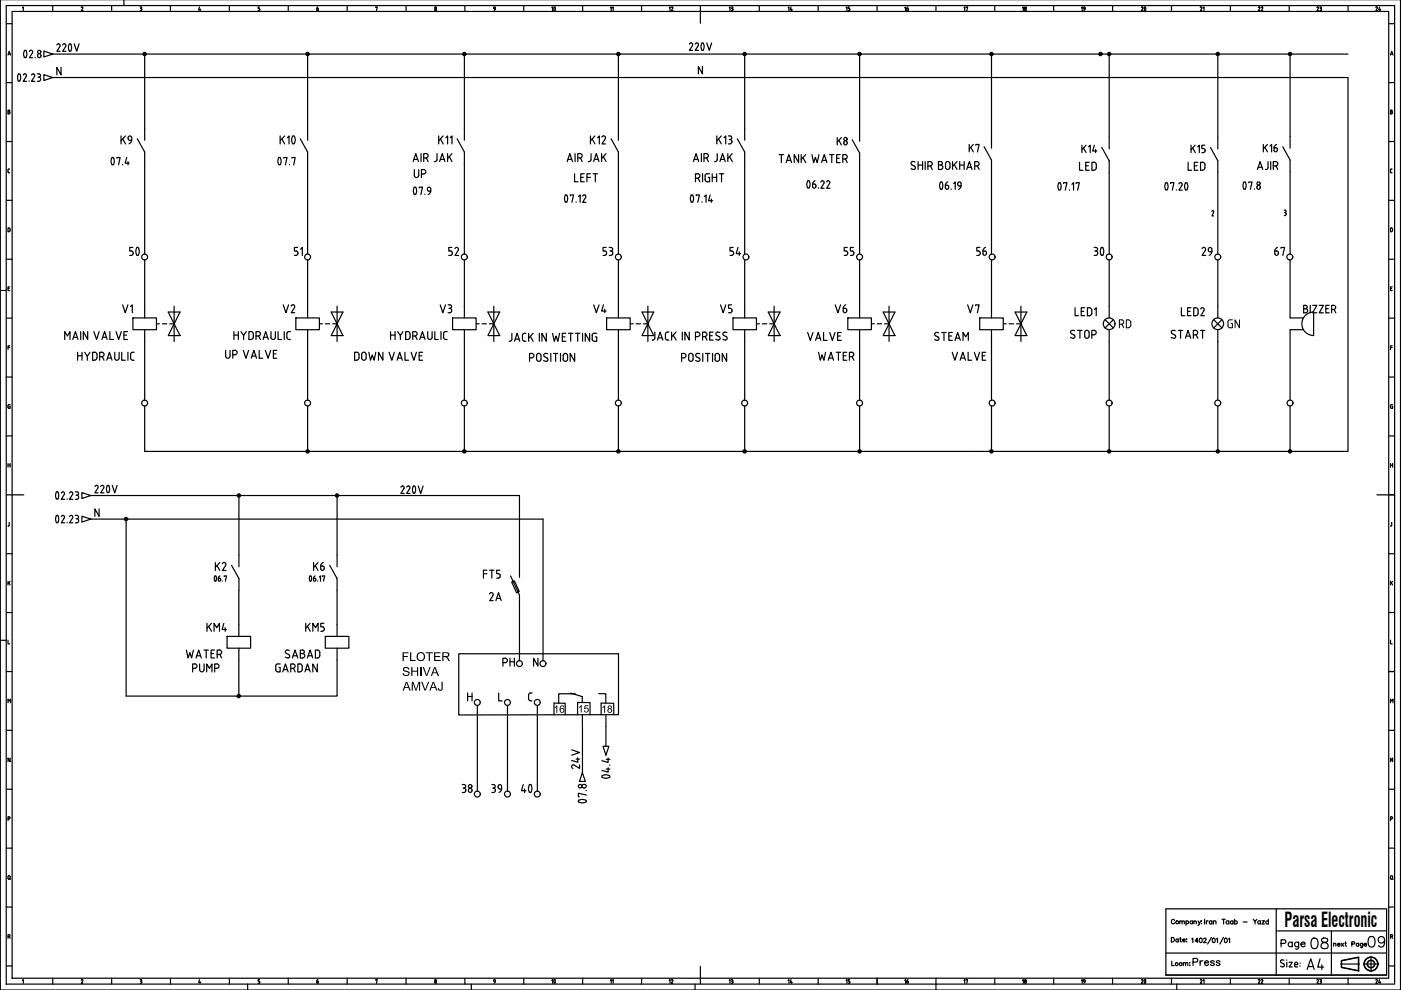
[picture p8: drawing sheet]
<svg xmlns="http://www.w3.org/2000/svg" width="297mm" height="210mm" viewBox="0 0 297 210" stroke-linecap="round" stroke-linejoin="round" font-family="sans-serif">
<!-- layer: 035 -->
<g fill="none" stroke="#000" stroke-width=".25">
<path d="M26.3 -.1v1.3M296.9 -.1v210h-296.8v-210M1.3 5h1.3M1.3 17.5h1.3M1.7 11.7l.3-.8 .2 .8M1.8 11.4h.3M2.6 2.4h291.8v205h-291.8zM4.8 1.6l.1-.1v.8M11.2 1.2v1.2M17.2 1.6l.2-.1h.2l-.4 .8h.4M23.7 1.2v1.2M29.7 1.5h.2"/>
<path d="M29.7 2.3h.2M29.8 1.8h.1M29.9 1.5l.1 .1-.1 .2 .2 .3-.2 .2M36.1 1.2v1.2M42.3 1.5l-.2 .6h.5M42.4 1.9v.4M48.6 1.2v1.2M54.7 2.3h.2M54.9 1.8l.2 .2-.2 .3M55 1.5h-.3v.3h.2M61.1 1.2v1.2M73.6 1.2v1.2"/>
<path d="M79.6 1.6l.4-.1-.2 .8M86.1 1.2v1.2M98.6 1.2v1.2M111 1.2v1.2M123.5 1.2v1.2M136 1.2v1.2M148.5 1.2v1.2M161 1.2v1.2M173.5 1.2v1.2M186 1.2v1.2M198.4 1.2v1.2M210.9 1.2v1.2"/>
<path d="M223.4 1.2v1.2M235.9 1.2v1.2M248.4 1.2v1.2M260.9 1.2v1.2M273.3 1.2v1.2M285.8 1.2v1.2M294.4 5h1.3M294.4 17.5h1.3M294.8 11.7l.3-.8 .2 .8M294.9 11.4h.4M1.3 30h1.3M1.7 36.4l.2 .2"/>
<path d="M1.9 35.8l-.2 .2v.4M1.9 36.6h.1M1.9 35.8h.1M294.4 30h1.3M294.8 36.4l.2 .2M294.8 23.7h.2M295 35.8l-.2 .2v.4M295 36.6h.2M295 35.8h.2M295 23.3l.2 .2-.2 .2 .2 .2v.2h-.4v-.7h.2M1.3 42.5h1.3M1.3 55h1.3"/>
<path d="M1.9 48.3l.2 .3v.4l-.2 .1M1.9 48.3h-.2v.8h.2M294.4 42.5h1.3M294.4 55h1.3M295 48.3l.3 .3-.1 .4-.2 .1M295 48.3h-.2v.8h.2M.1 61.6h1.2M1.3 67.5h1.3M1.3 79.9h1.3M1.7 61.2h.3M1.7 73.7h.4M2.1 60.8h-.4v.8h.4"/>
<path d="M2.1 73.3h-.4v.8M294.4 67.5h1.3M294.4 79.9h1.3M294.8 61.2h.3M294.8 73.7h.4M295.2 60.8h-.4v.8h.4M295.2 73.3h-.4v.8M1.3 92.4h1.3M294.4 92.4h1.3M294.8 98.3v.8M294.8 98.6h.5M295 85.8h-.1l-.1 .5 .2 .3"/>
<path d="M295 85.8h.3M295.1 86.1h.2v.5h-.3M295.3 98.3v.8M1.3 104.9h1.3M1.3 117.4h1.3M1.7 111.5h.1M2 110.8v.6l-.2 .1M294.4 104.9h1.3M294.4 117.4h1.3M294.8 111.5h.1M295.1 110.8v.6l-.2 .1M.1 135.8h1.2"/>
<path d="M1.3 129.9h1.3M1.7 135.7v.8h.4M294.4 129.9h1.3M294.8 135.7v.8h.4M294.8 123.2v.8M295 123.5l.3 .5M295.3 123.2l-.5 .5M1.3 142.4h1.3M1.3 154.8h1.3M294.4 142.4h1.3M294.4 154.8h1.3M1.3 167.3h1.3"/>
<path d="M1.3 179.8h1.3M1.7 173.6h.4v-.4h-.4v.8M294.4 167.3h1.3M294.4 179.8h1.3M294.8 173.6h.4v-.4h-.4v.8M295.3 160.7v.8l-.5-.8v.8M1.3 192.3h1.3M294.4 192.3h1.3M1.3 204.8h1.3M4.8 207.9l.1-.2v.8M11.2 207.4v1.3M17.2 207.8l.2-.1 .2 .1-.4 .7h.4"/>
<path d="M23.7 207.4v1.3M29.7 207.7h.2M29.7 208.5h.2M29.8 208h.1M29.9 207.7l.1 .2-.1 .1 .2 .3-.2 .2M36.1 207.4v1.3M42.3 207.7l-.2 .6h.5M42.4 208.1v.4M48.6 207.4v1.3M52.5 208.7v1.2M54.7 208.5h.2M54.9 208l.2 .2-.2 .3"/>
<path d="M55 207.7h-.3v.3h.2M61.1 207.4v1.3M73.6 207.4v1.3M79.6 207.8l.4-.1-.2 .8M86.1 207.4v1.3M98.6 207.4v1.3M99.9 208.7v1.2M111 207.4v1.3M123.5 207.4v1.3M136 207.4v1.3M147.4 208.7v1.2M148.5 207.4v1.3"/>
<path d="M161 207.4v1.3M173.5 207.4v1.3M186 207.4v1.3M198.4 207.4v2.5M210.9 207.4v1.3M223.4 207.4v1.3M235.9 207.4v1.3M248.4 207.4v1.3M249.5 208.7v1.2M260.9 207.4v1.3M273.3 207.4v1.3M285.8 207.4v1.3"/>
<path d="M294.5 204.8h1.2"/>
<circle cx="92.3" cy="2" r=".21"/>
<circle cx="92.3" cy="1.6" r=".18"/>
<circle cx="92.3" cy="208.3" r=".21"/>
<circle cx="92.3" cy="207.9" r=".18"/>
</g>
<!-- layer: 07 -->
<path d="M1.3 1.2h294.4v207.5h-294.4zM148.5 2.4v2.5M2.6 104.9h2.5M291.9 104.9h2.5M148.5 204.9v2.5" fill="none" stroke="#000" stroke-width=".25"/>
<g fill="none" stroke="#000" stroke-width=".25">
<path d="M11.2 16.4h274.6v79.3h-12.3M11.2 11.5h274.6M30.7 11.5v15.7M65.2 11.5v15.7M98.5 11.5v15.7M131.1 11.5v15.7M157.9 11.5v15.7M182.3 11.5v15.9M210.2 11.5v17.4M235.2 11.5v17.6M258.2 11.5v17.6M273.5 11.5v17.4"/>
<path d="M30.7 34.7v19.2M65.2 34.7v19.2M98.5 34.7v19.2M131.1 34.7v19.2M157.9 34.7v19.2M182.3 34.9v19M210.2 36.4v17.5M235.2 36.6v17.3M258.2 36.6v17.3M273.5 36.4v17.5M30.7 55.1v9.8M65.2 55.1v9.8"/>
<path d="M98.5 55.1v9.8M131.1 55.1v9.8M157.9 55.1v9.8M182.3 55.1v9.8M210.2 55.1v9.8M235.2 55.1v9.8M258.2 55.1v9.8M273.5 55.1v12.3M30.7 72.4v12.5M65.2 72.4v12.5M98.5 72.4v12.5M131.1 72.4v12.5"/>
<path d="M157.9 72.4v12.5M182.3 72.4v12.5M210.2 72.4v12.5M235.2 72.4v12.5M258.2 72.4v12.5M273.5 69.9v15M30.7 86.1v9.6h242.8M65.2 86.1v9.6M98.5 86.1v9.6M131.1 86.1v9.6M157.9 86.1v9.6M182.3 86.1v9.6"/>
<path d="M210.2 86.1v9.6M235.2 86.1v9.6M258.2 86.1v9.6M273.5 86.1v9.6M19.2 105.1h90.9v15.5M19.2 110.1h95.9v30M26.7 110.1v37.5h44.8v-7.7M50.7 105.1v12.6M71.5 105.1v12.6M50.6 125.2v7.2M50.6 139.9v7.7M71.5 125.2v7.2"/>
<path d="M97.3 138.6h33.8v12.9l-33.8 .1zM110.1 128v12.1M101.2 149.6v18.2M107.6 149.6v18.2M113.9 149.6v18.2M123.5 154.1v9.7M128.5 154v4.2"/>
</g>
<!-- layer: SYMS -->
<g fill="none" stroke="#000" stroke-width=".25">
<path d="M9.3 10.8l1.9 .7-1.9 .6zM9.3 15.8l1.9 .6-1.9 .7zM30.7 32.2v2.5M96.9 29.4l1.6 2.8v2.5M98.5 27.2v2.5M131.1 32.2v2.5M157.9 32.2v2.5M182.3 32.4v2.5M210.2 33.9v2.5M273.5 33.9v2.5M28.2 67.4h5v2.5h-5zM30.7 69.9v2.5"/>
<path d="M33.2 68.7h.6M34.4 68.7h1M35.7 66.2h2.5l-1.3 2.5zM36 68.7h.9M36.9 68.7l1.3 2.5h-2.5zM36.9 64.9v7.5M62.7 67.4h5v2.5h-5zM65.2 69.9v2.5M67.7 68.7h.7M69 68.7h.9M70.2 66.2h2.5l-1.2 2.5zM70.5 68.7h1"/>
<path d="M71.5 68.7l1.2 2.5h-2.5zM71.5 64.9v7.5M96 67.4h5v2.5h-5zM98.5 69.9v2.5M101 68.7h.6M102.2 68.7h.9M103.4 66.2h2.5l-1.2 2.5zM103.8 68.7h.9M104.7 68.7l1.2 2.5h-2.5zM104.7 64.9v7.5M128.6 67.4h5v2.5h-5zM131.1 69.9v2.5"/>
<path d="M133.6 68.7h.6M134.9 68.7h.9M136.1 66.2h2.5l-1.2 2.5zM136.4 68.7h1M137.4 68.7l1.2 2.5h-2.5zM137.4 64.9v7.5M155.4 67.4h5v2.5h-5zM157.9 64.9v2.5M157.9 69.9v2.5M160.4 68.7h.6M161.6 68.7h1M162.9 66.2h2.5l-1.3 2.5z"/>
<path d="M163.2 68.7h.9M164.1 68.7l1.3 2.5h-2.5zM164.1 64.9v7.5M179.8 67.4h4.9v2.5h-4.9zM182.3 69.9v2.5M184.7 68.7h.7M186 68.7h.9M187.2 66.2h2.5l-1.2 2.5zM187.5 68.7h1M188.5 68.7l1.2 2.5h-2.5zM188.5 64.9v7.5M207.7 67.4h5v2.5h-5z"/>
<path d="M210.2 69.9v2.5M212.7 68.7h.6M214 68.7h.9M215.2 66.2h2.5l-1.2 2.5zM215.5 68.7h1M216.5 68.7l1.2 2.5h-2.5zM216.5 64.9v7.5M234.3 67.8l1.8 1.7M235.2 64.9v2.5M236.1 67.8l-1.8 1.7M257.3 67.8l1.8 1.7M258.2 64.9v2.5"/>
<path d="M259.1 67.8l-1.8 1.7M273.5 69.9h2.9M273.5 67.4h2.9M278.5 66.2a2.49 2.49 0 0 0-2.5 2.4 2.49 2.49 0 0 0 2.5 2.5M278.5 66.2v5M17.4 104.5l1.8 .6-1.8 .6zM17.4 109.4l1.8 .7-1.8 .6zM49.1 119.9l1.6 2.8v2.5M50.7 117.7v2.5M48.1 134.9h5v2.5h-5zM50.6 137.4v2.5M69 134.9h5v2.5h-5z"/>
<path d="M71.5 122.7v2.5M71.5 137.4v2.5M108.3 122.1l1.8 4.1v1.8M108.5 123.4l.5-.3 1.1 2.3-.6 .3zM110.1 120.6v1.8M127.9 158.2h1.2l-.6 1.9z"/>
<circle cx="30.7" cy="11.5" r=".35"/>
<circle cx="30.7" cy="11.5" r=".12"/>
<circle cx="30.7" cy="11.5" r=".22"/>
<circle cx="65.2" cy="11.5" r=".35"/>
<circle cx="65.2" cy="11.5" r=".12"/>
<circle cx="65.2" cy="11.5" r=".22"/>
<circle cx="98.4" cy="11.5" r=".35"/>
<circle cx="98.4" cy="11.5" r=".12"/>
<circle cx="98.4" cy="11.5" r=".22"/>
<circle cx="131.1" cy="11.5" r=".35"/>
<circle cx="131.1" cy="11.5" r=".12"/>
<circle cx="131.1" cy="11.5" r=".22"/>
<circle cx="157.9" cy="11.5" r=".35"/>
<circle cx="157.9" cy="11.5" r=".12"/>
<circle cx="157.9" cy="11.5" r=".22"/>
<circle cx="182.2" cy="11.5" r=".35"/>
<circle cx="182.2" cy="11.5" r=".12"/>
<circle cx="182.2" cy="11.5" r=".22"/>
<circle cx="210.2" cy="11.5" r=".35"/>
<circle cx="210.2" cy="11.5" r=".12"/>
<circle cx="210.2" cy="11.5" r=".22"/>
<circle cx="233.3" cy="11.5" r=".35"/>
<circle cx="233.3" cy="11.5" r=".12"/>
<circle cx="233.3" cy="11.5" r=".22"/>
<circle cx="235.2" cy="11.5" r=".35"/>
<circle cx="235.2" cy="11.5" r=".12"/>
<circle cx="235.2" cy="11.5" r=".22"/>
<circle cx="258.2" cy="11.5" r=".35"/>
<circle cx="258.2" cy="11.5" r=".12"/>
<circle cx="258.2" cy="11.5" r=".22"/>
<circle cx="273.5" cy="11.5" r=".35"/>
<circle cx="273.5" cy="11.5" r=".12"/>
<circle cx="273.5" cy="11.5" r=".22"/>
<circle cx="235.2" cy="68.6" r="1.24"/>
<circle cx="258.2" cy="68.6" r="1.24"/>
<circle cx="30.7" cy="85.5" r=".62"/>
<circle cx="65.2" cy="85.5" r=".62"/>
<circle cx="65.2" cy="95.7" r=".35"/>
<circle cx="65.2" cy="95.7" r=".12"/>
<circle cx="65.2" cy="95.7" r=".22"/>
<circle cx="98.4" cy="85.5" r=".62"/>
<circle cx="98.4" cy="95.7" r=".35"/>
<circle cx="98.4" cy="95.7" r=".12"/>
<circle cx="98.4" cy="95.7" r=".22"/>
<circle cx="131.1" cy="85.5" r=".62"/>
<circle cx="131.1" cy="95.7" r=".35"/>
<circle cx="131.1" cy="95.7" r=".12"/>
<circle cx="131.1" cy="95.7" r=".22"/>
<circle cx="157.9" cy="85.5" r=".62"/>
<circle cx="157.9" cy="95.7" r=".35"/>
<circle cx="157.9" cy="95.7" r=".12"/>
<circle cx="157.9" cy="95.7" r=".22"/>
<circle cx="182.2" cy="85.5" r=".62"/>
<circle cx="182.2" cy="95.7" r=".35"/>
<circle cx="182.2" cy="95.7" r=".12"/>
<circle cx="182.2" cy="95.7" r=".22"/>
<circle cx="210.2" cy="95.7" r=".35"/>
<circle cx="210.2" cy="95.7" r=".12"/>
<circle cx="210.2" cy="95.7" r=".22"/>
<circle cx="210.4" cy="85.5" r=".62"/>
<circle cx="235.2" cy="85.5" r=".62"/>
<circle cx="235.2" cy="95.7" r=".35"/>
<circle cx="235.2" cy="95.7" r=".12"/>
<circle cx="235.2" cy="95.7" r=".22"/>
<circle cx="258.2" cy="85.5" r=".62"/>
<circle cx="258.2" cy="95.7" r=".35"/>
<circle cx="258.2" cy="95.7" r=".12"/>
<circle cx="258.2" cy="95.7" r=".22"/>
<circle cx="273.5" cy="85.5" r=".62"/>
<circle cx="273.5" cy="95.7" r=".35"/>
<circle cx="273.5" cy="95.7" r=".12"/>
<circle cx="273.5" cy="95.7" r=".22"/>
<circle cx="26.7" cy="110" r=".35"/>
<circle cx="26.7" cy="110" r=".12"/>
<circle cx="26.7" cy="110" r=".22"/>
<circle cx="50.6" cy="105.1" r=".35"/>
<circle cx="50.6" cy="105.1" r=".12"/>
<circle cx="50.6" cy="105.1" r=".22"/>
<circle cx="71.5" cy="105.1" r=".35"/>
<circle cx="71.5" cy="105.1" r=".12"/>
<circle cx="71.5" cy="105.1" r=".22"/>
<circle cx="50.6" cy="147.6" r=".35"/>
<circle cx="50.6" cy="147.6" r=".12"/>
<circle cx="50.6" cy="147.6" r=".22"/>
<circle cx="101.2" cy="148.9" r=".62"/>
<circle cx="107.6" cy="148.9" r=".62"/>
<circle cx="113.9" cy="148.9" r=".62"/>
<circle cx="115.1" cy="140.7" r=".62"/>
</g>
<!-- layer: XREFCHILD -->
<g fill="none" stroke="#000" stroke-width=".25">
<path d="M23.7 33.5l.2-.1a1.08 1.08 0 0 1 0 1.6l-.2-.1M23.7 33.5a1.47 1.47 0 0 0 0 1.4M24.8 33.6v-.2h.7l-.4 1.6M26 34.9v.1M26.9 33.4l-.4 1.2h.9M27.1 34.3v.7M59.1 33.5a1.12 1.12 0 0 0 .2 1.5l.1-.1a1.5 1.5 0 0 0 0-1.4M60.2 33.6v-.2h.7l-.4 1.6M61.4 34.9v.1M61.9 33.6v-.2h.7l-.3 1.6M87.8 39.8a1.12 1.12 0 0 0 .2 1.4h.2a1.5 1.5 0 0 0 0-1.4M88.9 39.8v-.1h.7l-.4 1.5"/>
<path d="M171.2 38.4l.2-.1a1.08 1.08 0 0 1 0 1.6l-.2-.1a1.47 1.47 0 0 1 0-1.4zM172.3 39h.3a.4 .4 0 0 1 .4 .6 .4 .4 0 0 1-.7 .1zM172.8 38.3l-.3 .2-.2 .5M173.5 39.8v.1M174 38.6l.2-.2a.36 .36 0 0 1 .4 0 .36 .36 0 0 1 .1 .5l-.7 1h.7M175.3 38.6l.1-.2a.35 .35 0 0 1 .5 0 .35 .35 0 0 1 0 .5M175.9 38.9l-.6 1h.7M199.4 38.6h.2a1.08 1.08 0 0 1 0 1.5h-.2M199.4 38.7a1.47 1.47 0 0 0 0 1.3M200.4 39.3h.4a.4 .4 0 0 1 .3 .5 .4 .4 0 0 1-.6 .2zM201 38.6l-.3 .1-.3 .6M202.2 38.9l.3-.3v1.5"/>
<path d="M203.8 39.4h-.4a.41 .41 0 0 1-.3-.5 .41 .41 0 0 1 .6-.2l.1 .2a1.01 1.01 0 0 1-.6 1.2M224.5 38.8l.1-.1a1.05 1.05 0 0 1 0 1.6l-.1-.1a1.47 1.47 0 0 1 0-1.4zM225.5 38.9v-.2h.7l-.3 1.6M227.3 39.1l.3-.4v1.6M228.1 38.9v-.2h.7l-.3 1.6M247.1 38.8l.2-.1a1.05 1.05 0 0 1 0 1.6l-.2-.1a1.47 1.47 0 0 1 0-1.4zM248.2 38.9v-.2h.7l-.4 1.6M250.3 38.7a.35 .35 0 0 1 .3 .6l-.7 1h.7M251.3 38.8a1.47 1.47 0 0 0 0 1.4M251.7 38.8a1.08 1.08 0 0 1-.2 1.5l-.2-.1M264 38.7a1.47 1.47 0 0 1 0 1.3M264.1 38.6h-.2a1.08 1.08 0 0 0 0 1.5h.2"/>
<path d="M264.8 38.7v-.1h.7l-.4 1.5M90.1 41.2h.1M90.6 40.2l.2 .3h.5M91.3 40a1 1 0 0 1-.5 1.2M119.8 42.8h.4M119.9 41.4a1.47 1.47 0 0 0 0 1.4M120.2 41.4a1.47 1.47 0 0 1 0 1.4M120.9 41.5v-.2h.7l-.4 1.6M122.1 42.8v.1M122.6 41.7l.4-.4v1.6M123.9 41.3a.35 .35 0 0 1 .3 .5M123.9 41.3l-.4 .3"/>
<path d="M124.2 41.9l-.7 1h.7M146.5 41.4h.4a1.5 1.5 0 0 1 0 1.4M146.5 42.8h.4M146.6 41.4a1.47 1.47 0 0 0 0 1.4M147.6 41.5v-.2h.7l-.4 1.6M148.8 42.8v.1M149.3 41.7l.4-.4v1.6M150.6 41.3l-.4 1.3h.9M150.8 42.2v.7M201.7 40.1h.1M226.7 40.2v.1M249.4 40.2v.1"/>
<path d="M266 40.1h.1"/>
<circle cx="266.8" cy="39.7" r=".41"/>
<circle cx="266.8" cy="38.9" r=".35"/>
</g>
<!-- layer: DESCCHILD -->
<g fill="none" stroke="#000" stroke-width=".25">
<path d="M87.6 34.3l.5-1.7 .6 1.7M89.3 32.6v1.7M90.3 32.5a.48 .48 0 0 1 .5 .5 .48 .48 0 0 1-.5 .5M90.3 32.6h-.5v1.7M92.7 32.6v1.3M93.2 34.3l.6-1.7 .5 1.7M93.4 33.8h.8M94.9 32.6v1.7M95.3 33.2l.5 1.1M95.8 32.6l-.9 1M120.3 34.3l.5-1.7 .6 1.7M120.4 33.8h.8"/>
<path d="M121.9 32.6v1.7M122.5 33.5h.5a.47 .47 0 0 0 .4-.5 .47 .47 0 0 0-.4-.4h-.5v1.7M123.1 33.5l.3 .8M125.3 32.6l-.1 1.5-.5 .2M125.9 34.3l.5-1.7 .6 1.7M126 33.8h.8M127.6 32.6v1.7M127.9 33.2l.6 1.1M128.5 32.6l-.9 1M147 34.3l.6-1.7 .5 1.7M147.2 33.8h.8M147.5 37.8h.4"/>
<path d="M147.9 36.8a.48 .48 0 0 1 .5 .5 .48 .48 0 0 1-.5 .5M147.9 36.8h-.4v1.7M148 37.8l.4 .7M148.7 32.6v1.7M149 36.8v1.7M149.3 33.5h.4M149.5 37.3v.8M149.7 32.5a.48 .48 0 0 1 .5 .5 .48 .48 0 0 1-.5 .5M149.7 32.6h-.4v1.7M149.8 33.5l.4 .8M150.2 37.6h.2v.9h-.7l-.2-.4M150.4 36.8l-.7 .1-.2 .4"/>
<path d="M151 36.8v1.7M151 37.6h.9M151.9 36.8v1.7M152.1 32.6l-.1 1.5-.5 .2M152.5 36.8h.9M152.6 34.3l.6-1.7 .6 1.7M152.8 33.8h.8M153 36.8v1.7M154.3 32.6v1.7M154.7 33.2l.6 1.1M155.2 32.6l-.9 1M165.2 32.8h.9"/>
<path d="M165.7 32.8v1.7M166.7 34.5l.5-1.7 .6 1.7M166.9 34h.7M169.3 32.8v1.7l-.9-1.7v1.7M169.9 32.8v1.7M170.2 33.4l.6 1.1M170.8 32.8l-.9 1M172.1 32.8l.4 1.7 .4-1.1 .4 1.1 .3-1.7M174.2 34.5l.6-1.7 .5 1.7M174.4 34h.8M176.3 32.8v1.7M178.1 32.8h-.7v1.7h.7"/>
<path d="M179.2 32.8h-.5v1.7M179.2 33.7l.4 .8M193.4 35l.5 .2a.42 .42 0 0 1 .1 .7 .42 .42 0 0 1-.7-.1l-.2-.1M194 34.3a.45 .45 0 0 0-.6 0 .45 .45 0 0 0 0 .6M194.7 34.3v1.6M194.7 35h.9M195.6 34.3v1.6M196.2 34.3v1.6M196.7 35.2h.5a.47 .47 0 0 0 .5-.5 .47 .47 0 0 0-.5-.4h-.5v1.6M197.3 35.2l.4 .7M199 35h.4M199.4 34.2a.37 .37 0 0 1 .4 .4 .37 .37 0 0 1-.4 .4 .48 .48 0 0 1 .5 .5 .48 .48 0 0 1-.5 .4"/>
<path d="M199.4 34.3h-.4v1.6h.4M200.5 34.5a.48 .48 0 0 1 .6-.2 .48 .48 0 0 1 .3 .4v.8a.47 .47 0 0 1-.5 .4 .47 .47 0 0 1-.4-.4zM202 34.3v1.6M202.3 34.9l.6 1M202.9 34.3l-.9 1M203.5 34.3v1.6M204.4 34.3v1.6M205 35.9l.5-1.6 .6 1.6M205.1 35.5h.8M207.1 34.3h-.4v1.6M207.2 35.2l.4 .7M266.6 35.9l.6-1.6 .5 1.6"/>
<path d="M266.8 35.5h.8M268.8 34.3v1.3a.42 .42 0 0 1-.5 .3M269.4 34.3v1.6M270.5 34.3h-.5v1.6M270.5 35.2l.4 .7"/>
</g>
<!-- layer: TAGS -->
<g fill="none" stroke="#000" stroke-width=".25">
<path d="M93 28.8v1.7M93.4 29.5l.6 1M93.9 28.8l-.9 1.1M94.5 29.2l.4-.4v1.7M95.5 29.2l.3-.4v1.7M227.9 65.2v1.7h.8M229.2 66h.6M230 65.2h-.8v1.7h.8M231 65.2l.2 .1a1.15 1.15 0 0 1 0 1.6h-.2M231 65.2h-.4v1.7h.4M232 65.6l.4-.4v1.7M276.4 65.4h.4"/>
<path d="M276.8 64.7a.35 .35 0 0 1 .4 .4 .35 .35 0 0 1-.4 .3 .43 .43 0 0 1 .4 .5 .43 .43 0 0 1-.4 .4M276.8 64.7h-.4v1.6h.4M277.8 64.7v1.6M278.3 64.7h.9l-.9 1.6h.9M279.7 64.7h.9l-.9 1.6h.9M281.1 65.4h.5M281.8 64.7h-.7v1.6h.7M282.3 65.6h.5a.43 .43 0 0 0 .4-.4 .43 .43 0 0 0-.4-.5h-.5v1.6M282.9 65.6l.3 .7M114.1 139.6v1.6l-1-1.6v1.6M99.2 146.9v1.7M99.2 147.7h.9"/>
<path d="M100.1 146.9v1.7M105.7 146.9v1.7h.8M112.1 148.2v.2l.4 .2M112.5 148.6h.3M112.8 146.9l-.7 .2v1.1"/>
</g>
<g fill="#000">
<path d="M85.4 138.3h1.2v.2h-1v.6h.9v.2h-.9v.9h-.2zM90.3 138.3h1.5v.2h-.6v1.7h-.3v-1.7h-.6zM85.5 141.6l.7-.2 .5 .3 .1 .3h-.2l-.3-.4h-.4l-.2 .2 .1 .3 1 .4v.4l-.2 .3-.7 .1-.5-.3v-.3h.2l.2 .3 .2 .1h.4l.2-.2-.1-.3-1-.4zM86.9 138.3h.3v1.6h.9v.3h-1.2zM87.2 141.4h.2v.8h1v-.8h.3v1.9h-.3v-.9h-1v.9h-.2zM87.3 144.6h.4l.5 1.6 .5-1.6h.4v1.8h-.3v-1.5l-.5 1.5h-.2l-.6-1.6v1.6h-.2zM89.1 141.4h.3v1.9h-.3zM89.3 144.6h.3l.5 1.6 .6-1.6h.3l-.7 1.8h-.3zM89.6 141.4h.3l.6 1.7 .6-1.7h.2l-.7 1.9h-.3zM92 138.3h1.4v.2h-1.1v.6h1v.2h-1v.6h1.1v.3h-1.4zM93.6 144.6h.3v1.4l-.3 .4h-.5l-.2-.1-.1-.4h.3l.1 .3 .4-.1z"/>
<path d="M88.3 139.2a.95 .95 0 0 1 1.9 0 .95 .95 0 0 1-1.9 0zM88.5 139.3a.71 .71 0 0 0 1.4 0 .71 .71 0 0 0-1.4 0z"/>
<path d="M86.1 144.6h.2l.8 1.8h-.3l-.2-.5h-.8l-.2 .5h-.2zM86.2 144.8l-.3 .9h.6z"/>
<path d="M91.7 144.6h.3l.8 1.8h-.3l-.2-.5h-.8l-.2 .5h-.3zM91.9 144.8l-.3 .9h.6z"/>
<path d="M92.1 141.4h.2l.8 1.9h-.3l-.2-.6h-.8l-.2 .6h-.3zM92.2 141.6l-.3 1h.6z"/>
<path d="M93.8 138.3h1.1l.3 .2v.6l-.5 .2 .7 .9h-.3l-.6-.9h-.5v.9h-.2zM94 138.5v.6h.8l.2-.2v-.2l-.2-.2z"/>
</g>
<!-- layer: DESC -->
<g fill="none" stroke="#000" stroke-width=".25">
<path d="M13.7 72v-1.7l.6 .9 .5-.9v1.7M15.4 72l.6-1.7 .5 1.7M15.6 71.5h.8M16.5 74.7v1.7M16.5 75.4h.9M17.1 70.3v1.7M17.4 74.7v1.7M18 74.7l.5 .8 .6-.8M18.5 75.5v.9M18.6 70.3v1.7l-.9-1.7v1.7M19.6 74.7h.7a1.14 1.14 0 0 1 .2 1.4l-.2 .2-.7 .1zM19.9 70.3l.6 1.7 .5-1.7"/>
<path d="M21.1 75.6h.5a.47 .47 0 0 0 .5-.4 .47 .47 0 0 0-.5-.5h-.5v1.7M21.6 72l.6-1.7 .5 1.7M21.7 75.6l.4 .8M21.8 71.5h.7M22.6 76.4l.6-1.7 .6 1.7M22.8 75.9h.8M23.3 70.3v1.7h.7M24.3 74.7v1.2a.48 .48 0 0 0 .5 .5 .48 .48 0 0 0 .5-.5v-1.2M24.6 70.3l.6 1.7 .5-1.7M25.8 74.7v1.7h.8M26.3 71h.5M27 70.3h-.7v1.7h.7"/>
<path d="M27.1 74.7v1.7M28.4 74.7h-.5l-.2 .4v1.1l.7 .2M47.8 74.3v1.2M48.8 74.3v1.2a.48 .48 0 0 1-.5 .5 .48 .48 0 0 1-.5-.5M49.6 71h.9M49.6 70.3v1.7M49.8 74.3a.48 .48 0 0 1 .5 .4 .48 .48 0 0 1-.5 .5h-.5M49.8 74.3h-.5v1.7M50.5 70.3v1.7M51.1 70.3l.6 .8 .5-.8M51.6 74.3l.5 1.7 .6-1.7M51.7 71.1v.9"/>
<path d="M53.2 70.3l.3 .1a1.15 1.15 0 0 1 0 1.5l-.3 .1M53.2 70.3h-.4v1.7h.4M53.3 76l.5-1.7 .6 1.7M53.4 75.5h.8M54.3 71.2h.4a.47 .47 0 0 0 .5-.4 .47 .47 0 0 0-.5-.5h-.4v1.7M54.8 71.2l.4 .8M55 74.3v1.7h.7M55.8 72l.5-1.7 .6 1.7M55.9 71.5h.8M56.3 74.3l.5 1.7 .6-1.7M57.5 70.3l-.1 1.2a.48 .48 0 0 0 .5 .5 .48 .48 0 0 0 .5-.5v-1.2M58 75h.5"/>
<path d="M58.7 74.3h-.7v1.7h.7M59 70.3v1.7h.7M60.3 70.3v1.7M61.6 70.3h-.4l-.3 .2-.1 1 .2 .4 .6 .1M75.6 74.7h.3a1.15 1.15 0 0 1 0 1.6l-.3 .1M75.6 74.7h-.4v1.7h.4M76.7 74.9a.48 .48 0 0 1 .6-.2 .48 .48 0 0 1 .3 .4v.8a.47 .47 0 0 1-.4 .5 .47 .47 0 0 1-.5-.5zM78.2 74.7l.4 1.7 .3-1.1 .4 1.1 .4-1.7M81.2 74.7v1.7l-1-1.7v1.7M82.5 74.7l.6 1.7 .5-1.7M82.8 71h1M82.8 70.3v1.7"/>
<path d="M83.8 70.3v1.7M84.2 76.4l.5-1.7 .6 1.7M84.3 70.3l.6 .8 .5-.8M84.3 75.9h.8M84.9 71.1v.9M85.9 74.7v1.7h.7M86.4 70.3l.3 .1a1.15 1.15 0 0 1 0 1.5l-.3 .1M86.4 70.3h-.4v1.7h.4M87.2 74.7l.5 1.7 .6-1.7M87.5 71.2h.5a.47 .47 0 0 0 .4-.4 .47 .47 0 0 0-.4-.5h-.5v1.7M88.1 71.2l.3 .8M88.9 75.4h.5"/>
<path d="M89 72l.6-1.7 .5 1.7M89.2 71.5h.8M89.6 74.7h-.7v1.7h.7M90.7 70.3v1.2M91.6 70.3v1.2a.48 .48 0 0 1-.5 .5 .48 .48 0 0 1-.4-.5M92.2 70.3v1.7h.7M93.5 70.3v1.7M94.8 70.3h-.5l-.2 .4v1.1l.7 .2M108.5 72l-.2 .3-.3 .1M108.5 70.7v1.3M109.1 72.4l.6-1.7 .5 1.7M109.2 71.9h.9"/>
<path d="M111.5 70.7l-.7 .2v1l.2 .4 .5 .1M112.1 70.7v1.7M112.3 75.9h.4a.47 .47 0 0 0 .5-.5 .47 .47 0 0 0-.5-.5h-.4v1.7M112.4 71.3l.6 1.1M113 70.7l-.9 1M113.8 75.4a.48 .48 0 0 1 .4-.5 .48 .48 0 0 1 .5 .5M113.8 76.1a.48 .48 0 0 0 .4 .5 .48 .48 0 0 0 .5-.5M113.8 75.4v.8M114.3 70.7v1.7M114.7 75.4v.8M115.8 70.7v1.7l-.9-1.7v1.7M116.1 75a.44 .44 0 0 0-.6 0 .44 .44 0 0 0 0 .6l.5 .3a.42 .42 0 0 1 .1 .6 .42 .42 0 0 1-.7 0l-.1-.1"/>
<path d="M116.8 74.9v1.7M117.1 70.7l.4 1.7 .4-1.2 .4 1.2 .3-1.7M117.3 74.9h1M117.8 74.9v1.7M118.8 74.9v1.7M119.2 71.4h.6M119.4 75.4a.48 .48 0 0 1 .5-.5 .48 .48 0 0 1 .4 .5M119.4 76.1a.48 .48 0 0 0 .5 .5 .48 .48 0 0 0 .4-.5M119.4 75.4v.8M120 70.7h-.8v1.7h.8M120.3 75.4v.8M120.5 70.7h1"/>
<path d="M121 70.7v1.7M121.8 74.9v1.7l-.9-1.7v1.7M122 70.7h.9M122.5 70.7v1.7M123.5 70.7v1.7M125 70.7v1.7l-.9-1.7v1.7M126.5 70.7h-.7a1.3 1.3 0 0 0 0 1.6l.7 .1v-1h-.3M138.8 70.4v1.5l-.5 .2M139.4 72.1l.6-1.7 .5 1.7M139.6 71.6h.8M141.5 70.4l-.4 .2v1.1l.2 .3 .2 .1M141.5 72.1h.3"/>
<path d="M141.5 70.4h.3M142.4 70.4v1.7M142.8 71l.5 1.1M143.3 70.4l-.9 1.1M144.5 75.9h.5a.47 .47 0 0 0 .4-.5 .47 .47 0 0 0-.4-.5h-.5v1.7M144.7 70.4v1.7M146 75.4a.48 .48 0 0 1 .5-.5 .48 .48 0 0 1 .4 .5M146 76.1a.48 .48 0 0 0 .5 .5 .48 .48 0 0 0 .4-.5M146 75.4v.8M146.1 70.4v1.7l-.9-1.7v1.7M146.9 75.4v.8M147.5 71.4h.4"/>
<path d="M147.9 70.4a.48 .48 0 0 1 .5 .5 .48 .48 0 0 1-.5 .5M147.9 70.4h-.4v1.7M148.2 75.9a.42 .42 0 0 1 .1 .6 .42 .42 0 0 1-.6 0l-.2-.1M148.3 75a.45 .45 0 0 0-.6 0 .45 .45 0 0 0 0 .6l.5 .3M149 71.4h.4a.48 .48 0 0 0 .5-.5 .48 .48 0 0 0-.5-.5h-.4v1.7M149 74.9v1.7M149.5 71.4l.4 .7M149.6 74.9h.9M150 74.9v1.7M150.5 71.2h.5M151.1 74.9v1.7M151.2 70.4h-.7v1.7h.7"/>
<path d="M151.6 75.4a.48 .48 0 0 1 .5-.5 .48 .48 0 0 1 .5 .5M151.6 76.1a.48 .48 0 0 0 .5 .5 .48 .48 0 0 0 .5-.5M151.6 75.4v.8M152.6 75.4v.8M152.6 70.5a.44 .44 0 0 0-.6 0 .44 .44 0 0 0 0 .6l.5 .3a.43 .43 0 0 1 .1 .6 .43 .43 0 0 1-.7 0l-.2-.1M153.6 70.4l-.3 .2v.3l.7 .5a.43 .43 0 0 1 .1 .6 .43 .43 0 0 1-.7 0l-.1-.1M153.6 70.4l.5 .1M154.1 74.9v1.7l-1-1.7v1.7M198.9 71.5a.42 .42 0 0 1 .1 .6 .42 .42 0 0 1-.7 0l-.1-.1M199 70.6a.45 .45 0 0 0-.6-.1 .45 .45 0 0 0 0 .7l.5 .3M199.7 70.5h.9M200.1 70.5v1.7"/>
<path d="M201.2 71.2h.5M201.9 70.5h-.7v1.7h.7M202.5 72.2l.5-1.7 .6 1.7M202.7 71.7h.7M204.2 72.2v-1.7l.5 .9 .6-.9v1.7M227.3 70.1l-.2 .1-.1 .3 .7 .5a.42 .42 0 0 1 .1 .7 .42 .42 0 0 1-.7-.1l-.1-.1M227.4 70l.4 .1M228.5 70.1h.9M229 70.1v1.6M230 70.3a.48 .48 0 0 1 .6-.2 .48 .48 0 0 1 .3 .4v.8a.47 .47 0 0 1-.4 .4 .47 .47 0 0 1-.5-.4zM231.9 70a.48 .48 0 0 1 .5 .5 .48 .48 0 0 1-.5 .5h-.4M232 70.1h-.5v1.6"/>
<path d="M248.7 70l.5 .1M248.7 70.1l-.3 .1-.1 .3 .8 .5a.42 .42 0 0 1 0 .7 .42 .42 0 0 1-.6-.1l-.2-.1M249.8 70.1h1M250.3 70.1v1.6M251.3 71.7l.6-1.6 .6 1.6M251.5 71.3h.8M253.5 70a.48 .48 0 0 1 .4 .5 .48 .48 0 0 1-.4 .5h-.5M253.5 70.1h-.5v1.6M253.6 71l.4 .7M254.5 70.1h.9M255 70.1v1.6M61.3 137.9a.44 .44 0 0 0-.6 0 .44 .44 0 0 0 0 .6"/>
<path d="M62 139.5l.6-1.7 .5 1.7M64.2 137.8a.37 .37 0 0 1 .3 .4 .37 .37 0 0 1-.3 .4M64.2 137.8h-.5v1.7M65.2 139.5l.6-1.7 .5 1.7M67.3 137.8l.2 .1 .3 .4M67.3 137.8h-.4v1.7"/>
</g>
<!-- layer: XREF -->
<g fill="none" stroke="#000" stroke-width=".25">
<path d="M4.2 15.7a1.47 1.47 0 0 1 0 1.4M4.2 15.7h-.2a1.1 1.1 0 0 0 0 1.5l.2-.1M4.9 15.9l.2-.2a.35 .35 0 0 1 .4 .1 .35 .35 0 0 1 .1 .4l-.7 1h.7M5.2 10.8l.2-.1a1.05 1.05 0 0 1 0 1.5h-.2a1.47 1.47 0 0 1 0-1.4zM6.2 17.1v.1M6.2 10.9l.2-.2a.36 .36 0 0 1 .4 .1 .36 .36 0 0 1 .1 .4M6.9 11.2l-.7 1h.7M7 15.7a.35 .35 0 0 1 .3 .5l-.6 1h.7M7 15.7l-.3 .2M7.5 12.2h.1M7.9 15.7h.4a.35 .35 0 0 1 .3 .3 .35 .35 0 0 1-.3 .4M8 11.7a.35 .35 0 0 1 .3-.3 .35 .35 0 0 1 .4 .3"/>
<path d="M8 11.9a.35 .35 0 0 0 .3 .3 .35 .35 0 0 0 .4-.3M8 11.7v.2M8.1 16.4h.2M8.3 16.4l.3 .1v.4M8.6 16.9l-.2 .3h-.5M8.7 11.7v.2M12 104.4l.1-.1a1.12 1.12 0 0 1 0 1.5h-.1a1.47 1.47 0 0 1 0-1.4zM12 109.4l.1-.1a1.12 1.12 0 0 1 0 1.5l-.1-.1a1.47 1.47 0 0 1 0-1.3zM13.3 104.3a.35 .35 0 0 1 .3 .5l-.6 1.1h.7M13.3 109.3a.35 .35 0 0 1 .3 .5l-.6 1h.7M13.3 104.3l-.3 .2M13.3 109.3l-.3 .2"/>
<path d="M14.2 105.8v.1M14.2 110.8h.1M14.8 104.5l.1-.2a.35 .35 0 0 1 .5 .1 .35 .35 0 0 1 0 .4l-.7 1.1h.7M14.8 109.5l.1-.2a.35 .35 0 0 1 .5 .1 .35 .35 0 0 1 0 .4l-.7 1h.7M16 104.3h.3a.35 .35 0 0 1 .4 .3 .35 .35 0 0 1-.4 .4M16 109.3h.3a.35 .35 0 0 1 .4 .3 .35 .35 0 0 1-.4 .4M16.1 105h.2M16.1 110h.2M16.3 105l.3 .2 .1 .3M16.3 110l.4 .3M16.7 105.5l-.2 .3-.5 .1M16.7 110.3l-.2 .5h-.5"/>
<path d="M123.7 166.3a.37 .37 0 0 0-.3 .4 .37 .37 0 0 0 .3 .4M123.7 166.3a.4 .4 0 0 1 .6 .4 .4 .4 0 0 1-.6 .4M124.2 169.7a1.22 1.22 0 0 0-1.6 .2l.1 .1a1.58 1.58 0 0 0 1.5 0M124.2 169.7v.4M124.2 167.6h.1M124.3 168.6l-1.7-.4v.7h.2M127.7 164.4l-.1 .2a1.18 1.18 0 0 0 1.7 0l-.1-.2M127.7 164.5a1.58 1.58 0 0 1 1.5 0M128.6 163.1h.7M128.6 161h.7M128.9 162.8v.9l-1.3-.4M128.9 160.7v1l-1.3-.4"/>
<path d="M129.2 162.2h.1"/>
<circle cx="8.3" cy="11" r=".35"/>
<circle cx="123" cy="166.7" r=".37"/>
</g>
<!-- layer: WIREREF_DEST -->
<g fill="none" stroke="#000" stroke-width=".25">
<path d="M12.1 9.5l.2-.2a.35 .35 0 0 1 .4 .1 .35 .35 0 0 1 0 .4M12.7 9.8l-.6 1.1h.6M12.9 14.3v1.6l-.8-1.6v1.6M13.3 9.5l.2-.2a.35 .35 0 0 1 .4 .1 .35 .35 0 0 1 0 .4M13.9 9.8l-.6 1.1h.7M15 9.4a1.47 1.47 0 0 1 0 1.4M15 9.4l-.1-.1a1.08 1.08 0 0 0 0 1.6l.1-.1M15.7 9.3l.6 1.6 .5-1.6M20.1 103.2l.2-.3a.35 .35 0 0 1 .4 .1 .35 .35 0 0 1 .1 .4l-.7 1.1h.7M21 107.9v1.6l-.9-1.6v1.6M21.4 103.2l.1-.3a.35 .35 0 0 1 .5 .1 .35 .35 0 0 1 0 .4l-.7 1.1h.7M23.1 103a1.47 1.47 0 0 1 0 1.4"/>
<path d="M23.1 103l-.2-.1a1.05 1.05 0 0 0 0 1.6l.2-.1M23.8 102.9l.5 1.6 .5-1.6"/>
</g>
<!-- layer: WIRENO -->
<g fill="none" stroke="#000" stroke-width=".25">
<path d="M146.2 9.3l.2-.2a.35 .35 0 0 1 .4 .1 .35 .35 0 0 1 0 .4l-.6 1.1h.7M147.4 9.3l.2-.2a.35 .35 0 0 1 .4 .1 .35 .35 0 0 1 0 .4l-.6 1.1h.7M148.9 14.1v1.6l-.8-1.6v1.6M149.1 9.2a1.47 1.47 0 0 1 0 1.4M149.1 9.2l-.1-.1a1.08 1.08 0 0 0 0 1.6l.1-.1M149.8 9.1l.6 1.6 .5-1.6M256.9 44.8l.3-.1 .1 .3M257.3 45l-.4 .8h.4M272.3 44.6h.3l.1 .2-.2 .3M272.4 45.1h.1M272.5 45.1l.2 .2M272.7 45.4l-.1 .2-.3 .1"/>
<path d="M272.7 45.3v.2M85 103.3l.2-.2a.35 .35 0 0 1 .4 .1 .35 .35 0 0 1 0 .4l-.6 1h.7M86.2 103.3l.2-.2a.35 .35 0 0 1 .4 .1 .35 .35 0 0 1 .1 .4l-.7 1h.7M87.7 103h.1a1.08 1.08 0 0 1 0 1.6l-.2-.1a1.44 1.44 0 0 1 .1-1.5zM88.7 103l.5 1.6 .5-1.6"/>
</g>
<!-- layer: 0 -->
<g fill="none" stroke="#000" stroke-width=".25">
<path d="M117.5 151.5v-2.4h2.3v2.4M120.9 147l2.6 .7v1.2M122 147.1h-3.5v2M122.5 151.5v-2.6l2.6 .1v2.5M123.5 151.5v2.5M126.9 147.1h1.5v2M127.5 151.5v-2.4h2.6v2.4M128.5 151.5v2.5M247.2 192.7h46.8v14h-46.8zM248.4 198.8h.3a.49 .49 0 0 1 .3 .4 .49 .49 0 0 1-.3 .5h-.3zM249 195.2a.38 .38 0 0 0-.5-.2 .38 .38 0 0 0-.1 .5 .35 .35 0 0 0 .2 .4 .35 .35 0 0 0 .4-.2M249.8 199.2a.3 .3 0 0 0-.4 0 .3 .3 0 0 0 0 .4 .3 .3 0 0 0 .4 0"/>
<path d="M249.8 199.1v.6M250.1 195.4l.5-.1v.6M250.1 195.3v.6M250.1 199.1h.4M250.3 198.8v.7l.2 .2M250.6 195.4l.5-.1v.6M250.7 199.3h.6a.29 .29 0 0 0-.5-.1 .29 .29 0 0 0 .1 .5l.4-.1M251.5 195.4a.3 .3 0 0 1 .4-.1 .3 .3 0 0 1 0 .5 .3 .3 0 0 1-.4-.1M251.5 195.3v.9M251.6 199.1h.1M251.6 199.6h.1M252.7 199.1l.2-.2v.9"/>
<path d="M252.8 195.4a.3 .3 0 0 0-.4-.1 .3 .3 0 0 0 0 .5 .3 .3 0 0 0 .4-.1M252.8 195.3v.6M253.1 195.4l.5-.1v.6M253.1 195.3v.6M254 195.3l.3 .6 .3-.6M254 199.5h-.6l.4-.6v.9M254.3 195.9l-.3 .3M254.4 199a.43 .43 0 0 1 .5 .4 .43 .43 0 0 1-.5 .4l-.1-.4zM254.7 195.3h.1M254.7 195.8h.1M255.2 199.1l.4-.2 .1 .3-.5 .6h.6M255.4 194.9v1"/>
<path d="M255.8 195.2v.7M256.1 195.2l-.3 .3M256.8 198.7l-.8 1.5M256.9 195.4a.32 .32 0 0 0-.4-.1 .32 .32 0 0 0 0 .5 .32 .32 0 0 0 .4 0M256.9 195.2v.7M257.2 199a.43 .43 0 0 1 .5 .4 .43 .43 0 0 1-.5 .4l-.2-.4zM257.3 195.4l.2-.2 .3 .1v.6M257.3 195.2v.7M257.9 199.1l.2-.2v.9M259.1 194.9h.7M259.4 198.7l-.8 1.5M259.4 194.9v1"/>
<path d="M259.7 199a.43 .43 0 0 1 .5 .4 .43 .43 0 0 1-.5 .4l-.1-.4zM260.5 199.1l.2-.2v.9M260.5 195.4a.32 .32 0 0 0-.4-.1 .32 .32 0 0 0 0 .5 .32 .32 0 0 0 .4 0M260.5 195.2v.7M261.4 195.4a.32 .32 0 0 0-.5-.1 .32 .32 0 0 0 0 .5 .32 .32 0 0 0 .5 0M261.4 195.2v.7M261.8 195.4a.32 .32 0 0 1 .4-.1 .32 .32 0 0 1 0 .5 .32 .32 0 0 1-.4 0M261.8 194.9v1M263.6 195.5h.8M265.7 194.9l.4 .5 .4-.5M266.1 195.4v.5M267.2 195.4a.32 .32 0 0 0-.4-.1 .32 .32 0 0 0 0 .5 .32 .32 0 0 0 .4 0"/>
<path d="M267.2 195.2v.7M267.6 195.2h.5l-.5 .7h.5M268.9 195.4a.32 .32 0 0 0-.4-.1 .32 .32 0 0 0 0 .5 .32 .32 0 0 0 .4 0M268.9 194.9v1M270.6 192.7v14M270.6 197.4h23.4M274 200a.48 .48 0 0 0-.7-.1 .48 .48 0 0 0 0 .7 .48 .48 0 0 0 .7-.1M274 199.7v1M275.3 199.7v1.4l-.3 .1h-.3M275.3 200a.48 .48 0 0 0-.7-.1 .48 .48 0 0 0 0 .7 .48 .48 0 0 0 .7-.1M285.1 200h.3M285.3 199.7v.7l.2 .2"/>
<path d="M247.2 202.1h46.8M247.2 206.7h46.8M248.4 203.8v.9h.6M250.9 204.3l.2-.2h.2l.1 .6M250.9 204.1v.6M251.4 204.3l.2-.2h.2v.6M252.3 204.6h.1M252.3 204.1h.1M252.9 204l.9-.1 .1-.2-.1-.4-.9-.1v1.5M254.5 203.7v1M255 203.7l-.3 .1-.2 .3M255.4 204.1h.8a.43 .43 0 0 0-.4-.4 .43 .43 0 0 0-.4 .4v.4a.44 .44 0 0 0 .4 .2 .44 .44 0 0 0 .4-.2"/>
<path d="M257.4 203.9a.45 .45 0 0 0-.7 0l.2 .2 .5 .2v.2a.43 .43 0 0 1-.4 .2 .43 .43 0 0 1-.3-.2M258.7 203.9l-.1-.1a.47 .47 0 0 0-.7 .1l.2 .2 .5 .2 .1 .2a.44 .44 0 0 1-.4 .2 .44 .44 0 0 1-.4-.2M271.5 204.8l.5 .2M271.6 200h.9l.1-.3-.1-.3-.9-.1v1.4M271.7 204.1l.6 .5-.1 .3-.2 .1M272.2 203.6l-.4-.1-.2 .1-.1 .3 .2 .2M272.8 203.5v.1M272.8 204v1M273.3 204h.7l-.7 1h.7M284.2 204.4h4M284.4 203.7l3.7-.8v3l-3.7-.8zM284.4 203.7l3.6-.7v2.8l-3.6-.7z"/>
<path d="M286.6 200.2l.5-.1 .1-.3-.6-.1v.9M289.1 204.4h3.2M290.7 202.8v3.2"/>
<circle cx="249.6" cy="195.6" r=".31"/>
<circle cx="249.5" cy="204.4" r=".31"/>
<circle cx="250.3" cy="204.4" r=".31"/>
<circle cx="290.7" cy="204.4" r="1.49"/>
<circle cx="290.7" cy="204.4" r="1.41"/>
<circle cx="290.7" cy="204.4" r=".81"/>
<circle cx="290.7" cy="204.4" r=".75"/>
</g>
<g fill="#000">
<path d="M117.6 150l.6-.4v1.5h-.2v-1.2l-.4 .2zM122.8 149.9l.5-.4v1.6h-.2v-1.2l-.3 .2zM124 149.5h.8v.2h-.7v.4l.4-.1 .3 .4v.4l-.4 .3-.4-.1-.2-.3 .2-.1 .1 .3h.3l.2-.2-.1-.5-.7 .1zM127.7 149.9l.6-.3v1.5h-.2v-1.2l-.4 .2z"/>
<path d="M118.8 149.8l.5-.2 .3 .2-.1 .2-.2-.3h-.2l-.3 .4v.2l.5-.2 .3 .3v.4l-.2 .3h-.4l-.3-.3zM118.8 150.7a.35 .35 0 0 0 .7 0 .35 .35 0 0 0-.7 0z"/>
<path d="M128.9 149.7l.5-.1 .3 .2v.3l-.2 .2 .3 .2v.2l-.3 .4h-.4l-.3-.3v-.3l.3-.2-.3-.2zM129 149.9a.25 .25 0 0 0 .5 0 .25 .25 0 0 0-.5 0zM129 150.7a.31 .31 0 0 0 .6 0 .31 .31 0 0 0-.6 0z"/>
</g>
<g font-size="6.6">
<text x="58.6" y="32.5">K10</text>
<text x="25.4" y="56.1">50</text>
<text x="230" y="56.1">30</text>
<text x="108.7" y="170">40</text>
</g>
<g font-size="5.7">
<text x="276.9" y="202.5">08</text>
<text x="289.3" y="202.1">09</text>
</g>
<text font-size="5.3" x="276.2" y="206.7">A4</text>
<g font-size="4.9">
<text x="24.7" y="31.8">K9</text>
<text x="124.2" y="31.8">K12</text>
<text x="151" y="31.8">K13</text>
<text x="176.7" y="32.1">K8</text>
<text x="204.6" y="33.5">K7</text>
<text x="267.1" y="33.5">K16</text>
<text x="86.8" y="38.8">UP</text>
<text x="121" y="39.9">LEFT</text>
<text x="227.9" y="37.4">LED</text>
<text x="251.2" y="37.4">LED</text>
<text x="61.4" y="55.4">51</text>
<text x="94.2" y="55.4">52</text>
<text x="127" y="55.4">53</text>
<text x="153.8" y="55.4">54</text>
<text x="178.2" y="55.4">55</text>
<text x="206" y="55.4">56</text>
<text x="254" y="55.4">29</text>
<text x="269.5" y="55.4">67</text>
<text x="236.4" y="70.9">RD</text>
<text x="249.4" y="68.1">LED2</text>
<text x="259.3" y="70.9">GN</text>
<text x="170.4" y="73.4">VALVE</text>
<text x="172.5" y="77.6">WATER</text>
<text x="201.1" y="77.6">VALVE</text>
<text x="65.6" y="122.1">K6</text>
<text x="101.6" y="123.8">FT5</text>
<text x="43" y="135.1">KM4</text>
<text x="63.9" y="135.1">KM5</text>
<text x="38.5" y="140.8">WATER</text>
<text x="39.9" y="143.6">PUMP</text>
<text x="57.5" y="143.6">GARDAN</text>
<text x="105.8" y="142.5">PH</text>
<text x="124.2" y="164" transform="rotate(-90 124.2 164)">24V</text>
<text x="97" y="169.3">38</text>
<text x="103.4" y="169.3">39</text>
</g>
<g font-size="4.4">
<text x="115.4" y="3.9">10</text>
<text x="240.6" y="3.9">20</text>
<text x="228.6" y="33.5">K14</text>
<text x="251.5" y="33.5">K15</text>
<text x="25" y="67.4">V1</text>
<text x="59.3" y="67.4">V2</text>
<text x="92.4" y="67.4">V3</text>
<text x="124.9" y="67.4">V4</text>
<text x="152" y="67.4">V5</text>
<text x="176" y="67.4">V6</text>
<text x="204.3" y="67.4">V7</text>
<text x="44.8" y="122.1">K2</text>
<text x="103" y="128.4">2A</text>
<text x="115.4" y="209.9">10</text>
<text x="240.6" y="209.9">20</text>
</g>
<text font-size="4.3" x="272.4" y="196.6">Parsa Electronic</text>
<g font-size="3.5">
<text x="66.3" y="3.5">6</text>
<text x="103.4" y="3.5">9</text>
<text x="128.4" y="3.5">11</text>
<text x="141.1" y="3.5">12</text>
<text x="153.8" y="3.5">13</text>
<text x="166.2" y="3.5">14</text>
<text x="181.3" y="3.5" transform="rotate(-90 181.3 3.5)">15</text>
<text x="190.9" y="3.5">16</text>
<text x="206.4" y="3.5" transform="rotate(-90 206.4 3.5)">17</text>
<text x="215.9" y="3.5">18</text>
<text x="228.2" y="3.5">19</text>
<text x="256.5" y="3.5" transform="rotate(-90 256.5 3.5)">21</text>
<text x="268.8" y="3.5" transform="rotate(-90 268.8 3.5)">22</text>
<text x="278.3" y="3.5">23</text>
<text x="290.7" y="3.5">24</text>
<text x=".7" y="25.4">B</text>
<text x=".7" y="87.8">G</text>
<text x=".7" y="100.2">H</text>
<text x=".7" y="125.2">K</text>
<text x=".7" y="150.3">M</text>
<text x="293.9" y="150.3">M</text>
<text x=".7" y="162.6">N</text>
<text x=".7" y="187.7">Q</text>
<text x="293.9" y="187.7">Q</text>
<text x=".7" y="200">R</text>
<text x="66.3" y="209.5">6</text>
<text x="103.4" y="209.5">9</text>
<text x="128.4" y="209.5">11</text>
<text x="141.1" y="209.5">12</text>
<text x="153.8" y="209.5">13</text>
<text x="166.2" y="209.5">14</text>
<text x="181.3" y="209.5" transform="rotate(-90 181.3 209.5)">15</text>
<text x="190.9" y="209.5">16</text>
<text x="206.4" y="209.5" transform="rotate(-90 206.4 209.5)">17</text>
<text x="215.9" y="209.5">18</text>
<text x="228.2" y="209.5">19</text>
<text x="256.5" y="209.5" transform="rotate(-90 256.5 209.5)">21</text>
<text x="268.8" y="209.5" transform="rotate(-90 268.8 209.5)">22</text>
<text x="278.3" y="209.5">23</text>
<text x="290.7" y="209.5">24</text>
</g>
</svg>
